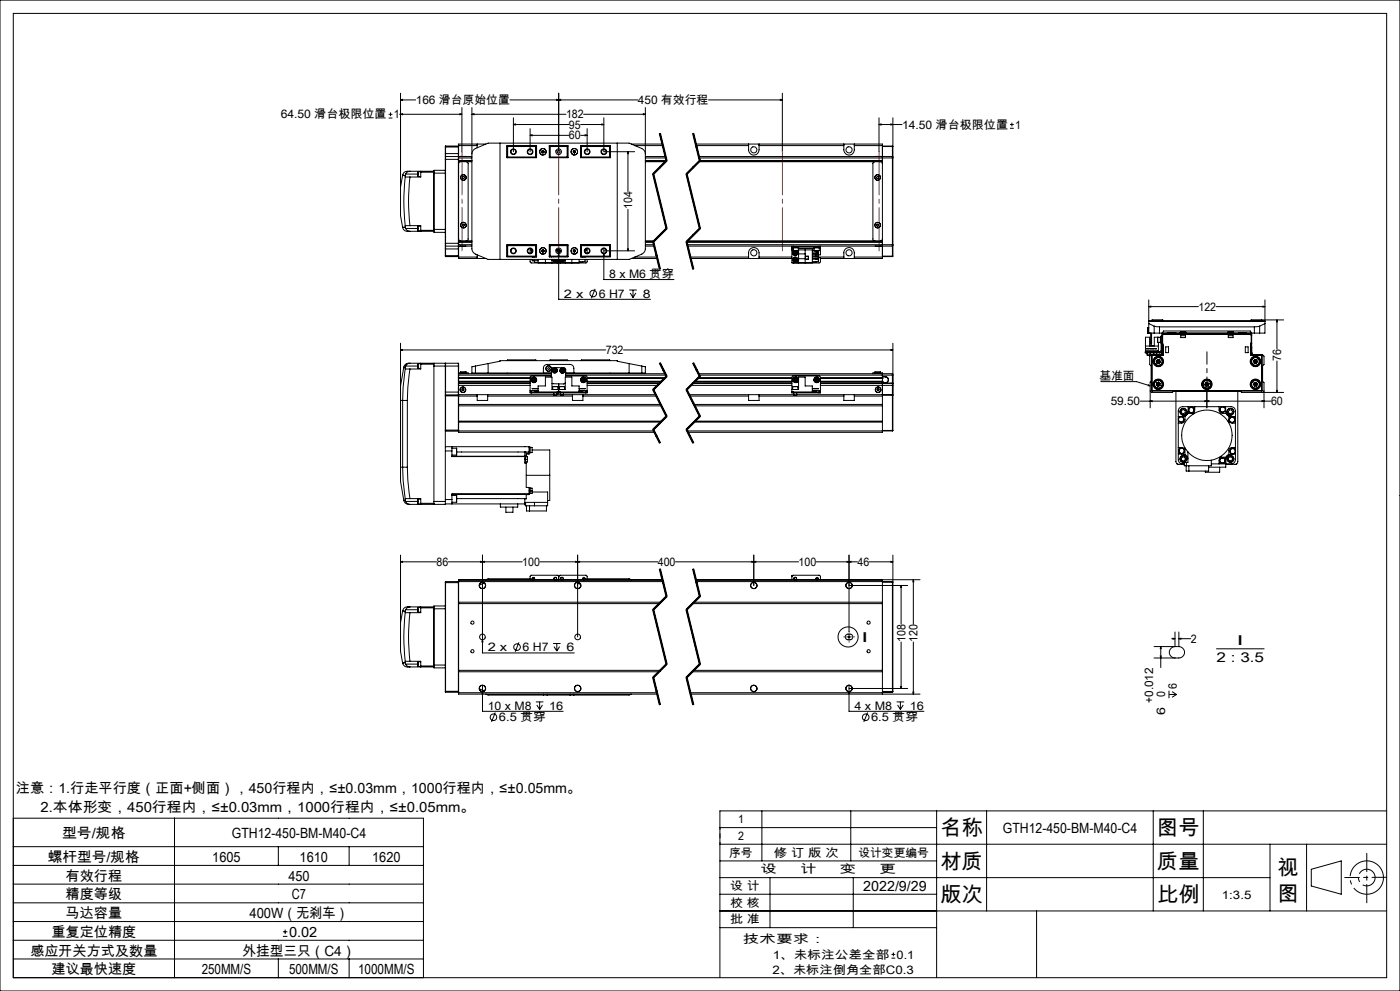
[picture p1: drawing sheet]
<svg xmlns="http://www.w3.org/2000/svg" width="420mm" height="297mm" viewBox="0 0 420 297" stroke-linecap="round" stroke-linejoin="round" font-family="sans-serif">
<g fill="none" stroke="#000" stroke-width=".3">
<path d="M0 0h420v297h-420zM4 4h412v289h-412zM116.6 35.4h1.1M116.6 34.3h1.1M117.2 33.7v1.1M119.9 34.3h18.7M120.2 29.9l.6-.1v.3zM120.2 34.3l.6-.2v.3zM120.2 29.9h4.5M120.2 27.9v28.2M138 34.1l.6 .2-.6 .1zM138.6 32.2v13.3"/>
<path d="M141.6 34.3l.6-.2v.3zM141.6 32.2v42.4l.1 .6 .6 .8 4.1 1.7h42.3l4.4-1.9 .5-1.2v-42.4M141.6 34.3h28.2M154 37.3l.6-.2v.4zM154 37.3h16.7M154 35.3v10.2M159 38.6v6.9M167 29.8l.6 .1-.6 .2zM167.6 29.9l.6-.1v.3zM167.6 27.9v17.6M174.2 37.3h7M175.1 34.3h18.5"/>
<path d="M176.1 38.6v6.9M180.6 37.1l.6 .2-.6 .2zM181.2 35.3v10.2h9.2M191.3 29.9h-38.3M193 34.1l.6 .2-.6 .1zM198 40l2 8.2M198.1 40l2 8.1M208 40l2 8.2-4 4 4 16.3-4 4 2 8.1M208.1 40l2 8.1M212.5 29.9h22.2M234.1 29.8l.6 .1-.6 .2zM234.7 27.9v17.6"/>
<path d="M263.7 37.3l.6-.2v.4zM263.7 37.3h6.9M263.7 35.3v10.2M267.3 37.1l.6 .2-.6 .2zM267.9 35.3v11.8M303 38.4h1.1M303 37.3h1.1M303.6 36.8v1.1M120.2 56.1v8.5l.6 3.6M120.8 52.5h.1M120.8 52.5l.8 .1M120.8 52.5l-.6 3.6"/>
<path d="M121.6 52.9a64.4 64.4 0 0 0 0 14.8M121.6 52.9l1.4 .2M121.6 52.6v.3M121.7 52.2l-.1 .4M121.7 52.2h3.6M123 51.3a1.69 1.69 0 0 0-2.2 1.2M123 53.1a62.9 62.9 0 0 0 0 14.5M123 51.3a1.37 1.37 0 0 0-1.3 .9M123 51.3h7.2M125.3 52.2l.1 .7M125.4 51.5l-.1 .7M125.4 51.5v1.4"/>
<path d="M125.4 51.5h.8M125.4 52.9h.8M126.2 51.3v.3M126.2 51.6v1.5h-3.2M126.2 51.6h4M130.2 51.3v.3M130.2 51.6v17.4M130.2 51.9h3.4M133.6 47.8v4.1M133.6 51h-3.4v.3M133.6 47v.8M133.6 46h3.9v.9"/>
<path d="M133.6 46v1M133.6 51.9v16.9M133.6 47.8h4M133.6 44.1h4M133.7 46.9v26.9M133.7 43.8v3.1M133.7 43.8l-.1 2.2M133.7 46.9h7.9M133.7 43.8h3.9M133.7 46.9l-.1 .1M137.5 46.9v.9M137.5 47.8v25.1"/>
<path d="M137.5 46.9l.1 .1M137.6 46.9h.1M137.6 47v.8M137.6 48.1h4M137.6 43.6h5.6M137.6 47.3h4M138 46.9h1.7M138.9 52.9h.3l.1 .3-.1 .3h-.4l-.1-.3zM139.9 48.5l.5 .4v22.8l-.5 .5M141.6 48.5h-3.5l-.5 .5M141.6 46.1l.1-.7 .6-.7 4.1-1.8h42.3l4.1 1.8 .7 .7 .1 .7M143.2 43.2v1.1"/>
<path d="M145.8 43.2h-8.2v3.7M150 42.9v34.8M152.1 46.9h.1M152.1 43.7h8.9v3.6h-8.9zM152.2 43.8v3.5M152.2 43.8h8.8M152.2 43.8l.1 .1M152.3 43.9h8.4M152.3 43.9v3.2M152.3 47.1l-.1 .1h8.8M152.3 47.1h8.4M159 40.6l.6-.2v.3z"/>
<path d="M159 40.6h11.7M160.7 43.9l.2-.1v3.4l-.2-.1M160.7 43.9v3.2M162.6 45.6l.3 .2M162.6 45.3v.3M162.9 45.2l.3 .1M162.9 45.2l-.3 .1M163.2 45.3v.3M163.2 45.6l-.3 .2M164.8 43.7l.1 .1M164.8 43.7h5.6v3.6h-5.6zM164.8 43.8h5.6"/>
<path d="M164.8 47.2h5.6M164.9 43.8v3.4l.1-.1M164.9 43.8l.1 .1M165 43.9h5.1M165 43.9v3.2M165 47.1h5.1M170.1 43.9l.2-.1v3.4l-.2-.1M170.1 43.9v3.2M172 45.6l.3 .2M172 45.3v.3M172.3 45.2l.3 .1M172.3 45.2l-.3 .1"/>
<path d="M172.6 45.3v.3M172.6 45.6l-.3 .2M174.2 40.6h1.9M174.2 43.7h8.9v3.6h-8.9zM174.2 43.8h8.8M174.4 43.9l-.1-.1v3.4l.1-.1M174.4 43.9h8.5M174.4 43.9v3.2M174.4 47.1h8.5M174.9 43.7v.1M175.5 40.4l.6 .2-.6 .1zM182.9 43.9v3.2"/>
<path d="M182.9 47.1l.1 .1h-8.8M183 43.8v3.5M183 46.9h.1M183 43.8l-.1 .1M185.2 42.9v34.8M188.4 45.5l.1 .6h-.3zM188.4 45.5v11.9M189.4 43.2h9.3M190.4 43.6h8.4M193.6 48.5h6M193.6 46.9h6M193.6 47.3h6.1"/>
<path d="M195.8 52.2l4 16.3M196.1 52.1l4 16.3M197.8 40l2 8.2M199.8 48l-4 4M200 48.1l-6.4 .1M200 48.2l-4 4 4 16.3-4 4 2 8.1M200.1 48.3l-4 4M205.8 52.2l4 16.3M206.1 52.1l4 16.3M207.8 40l2 8.2M208.7 43.2h56v34.3h-18.6M208.8 43.6h15.8"/>
<path d="M209.6 46.9h58.1M209.7 48.5h54.5l.5 .5M209.7 47.3h58M209.8 48l-4 4M209.9 48.1h54.8M210.1 48.3l-4 4M224.6 43.2v1.7a1.57 1.57 0 0 0 1.5 1.6 1.57 1.57 0 0 0 1.6-1.6v-1.7M227.7 43.6h25.5M253.2 43.2v1.7a1.57 1.57 0 0 0 1.5 1.6 1.57 1.57 0 0 0 1.6-1.6v-1.7M256.3 43.6h8.4M262.4 48.5l-.5 .4v22.8l.1 .3 .4 .2M262.6 46.9h1.7"/>
<path d="M263.2 52.9h.3l-.1 .6-.3-.1-.1-.3zM264.7 43.8h3M264.7 43.9h3M267.7 47.3h.2M267.7 46.9v.4M267.7 46.9l.2 .2M267.7 43.8v.1M267.7 43.9v3M267.7 47.3v26M267.9 47.1v.2M267.9 47.3v26M120.8 68.2a1.68 1.68 0 0 0 2.2 1.1"/>
<path d="M120.8 68.2h.1M121.6 67.7v.3M121.6 68l.1 .5M121.6 68l-.8 .2M121.7 68.5l.6 .7 .7 .1M121.7 68.5h3.6M123 67.6l-1.4 .1M123 67.6h3.2v1.4M123 69.3h7.2M125.3 68.5l.1 .7M125.4 67.8l-.1 .7M125.4 67.8v1.4"/>
<path d="M125.4 67.8h.8M125.4 69.2h.8M126.2 69v.3M126.2 69h4M130.2 69.3v.3h3.4M130.2 69v.3M130.2 68.8h3.4M133.6 68.8v4.1M133.6 72.9v.8M133.6 73.7v.9M133.6 74.6l.1 2.3M133.6 76.6h4"/>
<path d="M133.6 72.9h4M133.6 73.7l.1 .1M133.7 73.8v3.1M133.7 73.8h7.9M137.5 72.9v.9M137.5 73.8v.8h-3.9M137.6 71.6l.4 .6h3.6M137.6 73.7h.1M137.6 72.9v.8M137.6 73.8v3.7h8.2M137.6 72.5h4M137.6 77h5.6"/>
<path d="M137.6 73.3h4M137.6 76.8l-3.9 .1M137.6 73.7l-.1 .1M138 73.8h1.7M138.7 67.4l.3-.2 .3 .1v.3l-.2 .2zM143.2 76.4v1.1M152.1 73.8h.1M152.1 73.4h8.9v3.6h-8.9zM152.2 73.4v3.5M152.2 76.9h8.8M152.3 76.8h8.4M152.3 73.6v3.2"/>
<path d="M152.3 73.6h8.4M152.3 76.8l-.1 .1M159 77.7v.9l.3 .2h8.1M159 74.5v1.4M159.4 75.1h.3M159.4 74.6v.5M159.7 77h.1M159.7 77.7v.4h1.7M159.7 75.2v.3M159.8 78.1h.4M160.4 76.9v.1M160.4 78.1v.6h1"/>
<path d="M160.7 73.6l.2-.1v3.4l-.2-.1M160.7 73.6v3.2M161 73.5h-8.8l.1 .1M161.4 77.7v1.1h12.3v-1.1M162.6 75.3l.3 .2M162.6 75v.3M162.9 74.9l.3 .1M162.9 74.9l-.3 .1M163.2 75v.3M163.2 75.3l-.3 .2M163.6 77.7v1.1M164.8 73.4h5.6v3.6h-5.6z"/>
<path d="M164.8 76.9h5.6M164.8 73.5h5.6M164.9 76.9l-.1 .1M165 73.6l-.1-.1v3.4M165 76.8h5.1M165 73.6v3.2M165 73.6h5.1M165 76.8l-.1 .1M165.3 76.9v.1M165.5 76.9v.1M165.6 77.7v1.1M165.7 78h.1"/>
<path d="M165.7 78h1.5M165.7 77.7v.3M165.8 78a.77 .77 0 0 0 .9 .6 .77 .77 0 0 0 .7-.9 .76 .76 0 0 1-.7 .8 .76 .76 0 0 1-.8-.5M166.1 76.9v.1M166.3 78l.1 .2M166.5 78l-.1 .2M166.8 78l.1 .1M166.9 78.1l-.5 .1M166.9 78v.1M167.1 75.1h.1M167.2 75.1h.1M167.2 75.3l.1 .2"/>
<path d="M167.2 77.7v.3M167.6 76.1l.1 .6h-.3zM167.6 74.3v15.4h27.6M167.9 74.9h-.6l-.1 .2M168 75.1h.1M168 78h1.5M168 75v.1M168 77.7v.3M168 75.3l-.1 .2M168.2 78v.1M168.2 78.1l.4 .1M168.3 78l-.1 .1"/>
<path d="M168.6 78v.2M168.9 78l-.3 .2M169.2 76.9v.1M169.3 78a.76 .76 0 0 1-.9 .5 .76 .76 0 0 1-.6-.8 .78 .78 0 0 0 .6 .9 .78 .78 0 0 0 .9-.6M169.5 78h.1M169.5 77.7v.3M169.6 77.7v1.1M169.7 76.9v.1M170.1 73.6l.2-.1v3.4l-.2-.1M170.1 73.6v3.2M171.6 77.7v1.1M172 75.3l.3 .2"/>
<path d="M172 75v.3M172.3 74.9l.3 .1M172.3 74.9l-.3 .1M172.6 75v.3M172.6 75.3l-.3 .2M174.2 73.4h8.9v3.6h-8.9zM174.2 76.9h8.8M174.2 73.5h8.8l-.1 .1M174.4 73.6l-.1-.1v3.4l.1-.1M174.4 76.8h8.5M174.4 73.6v3.2M174.4 73.6h8.5"/>
<path d="M174.8 76.9v.1M174.8 78.4v.3h-1.1M174.9 76.9v.1M175.4 75.1h.4M175.5 77h.1M175.5 77.9v-.2v.7h-1.8M175.8 75.1h-.4M175.8 74.6v.5M176.1 77.7v.9l-.3 .2h-8M176.1 74.5v1.4M181.2 76.1l.1 .6h-.3zM181.2 74.3v9.5h21"/>
<path d="M181.2 75.2h9.2M182.9 73.6v3.2M182.9 76.8l.1 .1M183 73.4v3.5M183 73.8h.1M188.2 74.6h.3l-.1 .6zM188.4 62.8v12.4M189.4 77.5h7.8M190.4 77h6.7M193.6 72.2h2.7M193.6 73.8h2.7M193.6 72.5h2.4"/>
<path d="M193.6 73.3h2.5M195.8 72.5l2 8.2M196.1 72.4l2 8.2M199.8 68.3l-4 4M200.1 68.6l-4 4M205.8 72.5l2 8.2M206 72.5h58.7M206.1 72.4l2 8.2M206.2 73.3h61.5M206.3 73.8h61.4M207.1 77h17.5M207.2 77.5h30.4"/>
<path d="M209.8 68.3l-4 4M210.1 68.6l-4 4M224.6 77.5v-1.7a1.57 1.57 0 0 1 1.5-1.6 1.57 1.57 0 0 1 1.6 1.6v1.7M227.7 77h9.9M237.6 74h.4M237.6 74v.5M237.6 74.5v4.3h6.1v-3.9M237.6 73.8v.2M237.6 74.9h.3M237.6 74.5h.3M237.8 74v.3h1.8v-.3M237.9 75.1h1"/>
<path d="M237.9 75.1h1.6M237.9 74.3v.8M238 73.8v.2M238 74h7.7M238.2 77.7v.4M238.2 77.7l.4 .1M238.2 76l.3 .2M238.2 75.1a.78 .78 0 0 0-.2 1.2 .78 .78 0 0 0 1.2 0 .78 .78 0 0 0-.3-1.2M238.2 78.1l.5 .1M238.2 75.6v.4M238.2 75.6l.4 .2M238.3 75.1a.74 .74 0 0 0-.3 1.2 .74 .74 0 0 0 1.2 0 .74 .74 0 0 0-.3-1.2"/>
<path d="M238.5 77.4l.4 .1M238.5 77.4l-.3 .3M238.5 77.4l.1 .4M238.6 77.8l.4 .2M238.6 77.8l.1 .4M238.6 77.8l-.4 .3M238.6 75.8l.3 .3M238.6 75.8l-.1 .4M238.6 75.8l-.4 .2M238.6 75.4l.4 .2M238.6 75.4l-.4 .2M238.6 75.4v.4"/>
<path d="M238.9 77.5l.1 .5M238.9 77.5l-.3 .3M238.9 76.1l-.4 .1M239 78l-.3 .2M239 75.6l-.1 .5M239 75.6l-.4 .2M239.5 75.1h-.6M239.5 74.3v.8M239.5 74.9l4.7 .1M239.5 74.5h4.7M239.6 74.9v3.9M239.6 76.1h1.9"/>
<path d="M239.6 77.5h1.9M241.5 74.9v3.9M241.6 76.8h.9v.9h-.9zM242.5 76.8v.9M243.7 75.5h1.8v.4M243.7 76.2h1.8v.5h-1.8M243.7 77h1.8v.4h-1.8M243.7 77.7h1.8M243.7 75.9h1.8M244.2 74v.3h1.6M244.2 75.1h1.6M244.2 74.3v.8"/>
<path d="M244.8 77.4v.3l.3-.2 .4 .2M244.8 75.1v.4M244.8 76.7v.3M244.8 78.4v.3h-1.1M245 75.5h.3M245 77.5h.3M245.5 75.9l-.2 .3-.5-.3v.3M245.5 75.7v.2M245.5 77.7v.2M245.5 77.3h.6v1.2l-.3 .3h-8M245.5 77.7v.7h-1.8M245.5 77h7.7"/>
<path d="M245.7 74h.4M245.7 73.8v.2M245.8 74.3v.8M245.8 74.5h.3M245.9 74l-.1 .3M246.1 74v.5M246.1 73.8v.2M246.1 74.5v1.9h-.6M253.2 77.5v-1.7a1.57 1.57 0 0 1 1.5-1.6 1.57 1.57 0 0 1 1.6 1.6v1.7M256.3 77h8.4M262.6 73.8h1.7M263 67.4l.2-.2 .4 .4-.3 .2-.3-.1z"/>
<path d="M264.7 71.6l-.4 .6h-58.1M264.7 76.8h3M264.7 76.9h3M267.7 73.3h.2M267.7 73.3v.5M267.7 76.8h.2M267.7 76.8v.1M267.7 73.8v3M267.9 73.3v.3M267.9 73.6l-.2 .2M267.9 76.8l-.2 .1M267.9 73.6v3.2"/>
<path d="M178.5 86.6l-1.1 2.8M188.8 86.9h2.2M189.1 87.8l.8 1.4M189.9 86.9v2.3M190.7 87.8l-.8 1.4M344.3 98.4h.1M344.3 98.4l.1 1.5M344.4 98.2l-.1 .2M344.4 98.4v1.5M344.4 98.2v.2M344.4 99.9h.8M344.4 98.4h.2"/>
<path d="M344.4 98.2h.2M344.6 91.9l.6-.1v.2zM344.6 89.9v9.9h1.7M344.6 91.9h14.9M344.6 96.3h34.9M344.6 97l1.7 .8M344.6 96.1h34.9M345.2 99.8v2.7M345.5 96h3.4M345.5 96v.1M345.5 99.8v2.7M346.3 97.8l1.5 .2"/>
<path d="M346.3 99.8h1.5M346.3 97.8v2M347.8 98h28.5M347.8 98v1.8M347.8 99.8h.9M348.7 99.8v4.2M348.7 99.8l.4-.6h26l.4 .6M348.7 99.8h26.7M348.7 99.8v.4M348.9 96v.1M352.5 99.8h.1M354 99.6h1.8"/>
<path d="M354 99.7l.1 .1M354 99.7h1.8M354 99.6v.1M355.8 99.7l-.1 .1M355.8 99.6v.1M364.8 91.9h14.7M368.3 99.6h1.8M368.3 99.7l.1 .1M368.3 99.7h1.8M368.3 99.6v.1M370 99.8h.1M370.1 99.6v.1"/>
<path d="M371.7 99.8h.1M375.2 96h3.4M375.2 96v.1M375.4 99.8v.4M375.5 99.8v4.2M375.5 99.8h.8M376.3 99.8h1.6M376.3 98v1.8M377.9 97.8l-1.6 .2M377.9 97.8v2M378.5 95.9l.1 .1M378.6 96v.1"/>
<path d="M378.9 91.8l.6 .1-.6 .1zM379.5 89.9v9.9h-1.6M379.5 97l-1.6 .8M383.1 95.9l.1 .6h-.3zM383.1 95.9v8.7M385.1 95.9l-9.9 .1M120.2 104.9l.6-.2v.3zM120.2 102.9v37.1M120.2 104.9h61.5M121.1 110l-.9 5.7v4.3h.6M121.1 110l.5 .1M121.6 110.5l-.7 5.6-.1 3.9"/>
<path d="M121.6 110.5l1.4 .1M121.6 110.1v.4M121.7 109.7l-.1 .4M121.7 109.7h3.6M123 108.9a1.52 1.52 0 0 0-1.9 1.1M123 110.6l-.7 5.6-.1 3.8M123 108.9l-.9 .3-.4 .5M123 108.9h14.5M125.4 109v1.4M125.4 109h.8M125.4 110.4h.8M126.2 108.9v.2"/>
<path d="M126.2 109.1v1.5h-3.2M126.2 109.1h4M130.2 108.9v.8M130.2 109.7h7.4M130.2 109.7v40.6M133.6 108.9h.1M133.6 108.9l.1 9.5M133.6 117.5v.9M133.6 108.9v8.6M133.6 118.4v31.9M133.6 117.5h4M133.7 118.4v10.8"/>
<path d="M133.7 118.4h3.8M133.7 118.4h-.1M137.5 117.5v.9M137.5 108.9v.8M137.5 118.6l-3.9 .1M137.5 118.6l.1 .1M137.5 118.4h.1M137.5 108.9h.1M137.6 112.2v.2h27.8M137.6 111.8h.5M137.6 117.5v.8M137.6 108.9v.8"/>
<path d="M137.6 118.3h5.6M137.6 118.7h5.6M137.6 118.3v11.3h58.8M137.6 112h27.8M137.6 114.3h21.4M137.6 113.4h21.4M137.6 115.5h21.4M137.6 109.7l-.1 7.8M138.1 111.7l.1 .1M138.1 111.7h1.8M138.1 111.5h1.5M138.1 111.8h1.8"/>
<path d="M138.1 111.5v.5M138.6 116.6l.3-.1 .3 .2-.1 .3-.5-.1zM139.6 111.5h-1.5M139.6 111.5h.2M139.6 111.5h.3M139.8 111.5h.1M139.9 111.7l-.1 .1M139.9 111.8h.5v.2M139.9 111.5v.5M142.6 111.8h20.4v-1.4a1.14 1.14 0 0 1 1.1-1.2h6.9a1.14 1.14 0 0 1 1.2 1.2v1.4h20.3M142.6 109.7l-1 .2v1.9h1M142.6 109.7v2.1"/>
<path d="M143.2 118.3h3.1M143.2 118.3v1.7h3.1v-1.7M146.3 118.3h19.9M146.3 118.7h25.4M146.4 109v2.8M152.2 108v.1M152.2 111.8v.2M152.2 108h8.7M159 114.8h-21.4v.1h21.4M159 114.3h-21.4l21.4 .1M159 113.3h-21.4h21.4M159 117.5h.5"/>
<path d="M159 117.5v.3h.5M159 117v.5M159 117h2.4M159.5 117.5h7.6M159.5 117.8h7.6M159.5 117.5v.3M159.8 113.6v.4M159.8 113.6l.4 .2M159.8 114l.4 .3M160.1 113.4l.4 .2M160.1 113.4l-.3 .2M160.1 113.4l.1 .4"/>
<path d="M160.2 113.8l.3 .2M160.2 113.8v.5M160.2 113.8l-.4 .2M160.4 117.1v.2h1M160.5 113.6v.4M160.5 113.6l-.3 .2M160.5 114l-.3 .3M160.9 108v.1M161.4 117.5v-1.8h2.2v-2.7h2v3.7h4v-3.7h2v2.7h2.1v1.8M161.4 116.4h-1.7l1.7 .1M163 111.7h2.4M164.9 108h5.4"/>
<path d="M164.9 108v.1M165.4 112.7h-6.1l-.3 .3v4M165.4 113l.1-2.4 .4-.5 3.6 .2 .2 .4v2.3M165.8 115.9v.8M165.8 115.8h.1M165.8 115.8h1.5M166 110.9l.1 .4M166 110.9l.4 .1M166.1 111.3l.4 .1M166.2 118.4h.8M166.2 117.8v.6M166.3 110.6l-.3 .3"/>
<path d="M166.3 110.6l.5 .1M166.3 110.6l.1 .4M166.4 111l.1 .4M166.4 111l.5 .1M166.4 111l-.3 .3M166.8 110.7l.1 .4M166.8 110.7l-.4 .3M166.9 111.1l-.4 .3M167 117.8v.6M167 118.3h1.2M167.1 117.5h.9M167.1 117.8h.5"/>
<path d="M167.1 117.5v.3M167.4 115.9h.1M167.4 115.9v.8M167.6 117.8h.4M167.6 115v2.8M167.9 115.8h.1M167.8 115.9h1.6M167.8 115.9v.8M167.9 115.8h1.4M168 117.5h7.7M168 117.8h7.7M168 117.5v.3"/>
<path d="M168.2 118.4h.1M168.2 117.8v.6M168.2 118.4h.8M168.3 111l.1 .4M168.3 111l.9 .2M168.4 111.4l.4 .1M168.6 110.7l-.3 .3M168.6 110.7l.4 .1M168.6 110.7l.1 .4M168.7 111.1l.1 .4M168.7 111.1l-.3 .3M169 118.4h-.8"/>
<path d="M169 118.3h2.7M169 117.8v.6M169 110.8l.2 .4M169 110.8l-.3 .3M169.2 111.2l-.4 .3M169.4 115.9h.1M169.4 115.9v.8M169.6 114.7l-.4 .4-3.6-.2M169.7 112.7h6.2l.2 .3v4M169.7 112h29.8M169.7 112.4h30M169.7 111.7h2.5"/>
<path d="M170.3 108v.1M171.7 118.3h3.2M171.7 118.3v1.7h3.2v-1.7M173.7 116.4h1.8l-1.8 .1M174.3 108h8.7M174.3 108v.1M174.6 113.7l.1 .4M174.6 113.7l.8 .3M174.7 114.1l.3 .2M174.8 117.1v.2h-1.1M174.9 118.3h21.8M174.9 118.7h22"/>
<path d="M175 113.4l.4 .2M175 113.4l-.4 .3M175 113.4v.9M175.4 113.6v.4M175.4 113.6l-.7 .5M175.4 114l-.4 .3M175.7 117.5h.4M175.7 117.5v.3M176.1 117.5v.3h-.4M176.1 117v.5M176.1 114.4h22.3M176.1 114.3h22.3"/>
<path d="M176.1 113.3h23.3M176.1 114.3h22.4M176.1 113.4h23.3M176.1 117l-2.4 .1M176.1 114.9h21.7M176.1 114.8h21.9M176.1 115.5h21.2M176.1 113.3h23.4M183 108v.1M183 111.8v.2M187 104.9h80.9M188.7 109l-3.5-.7v-.2h-35.2v.2l-7.4 1.4"/>
<path d="M188.7 109v2.8M188.7 109l3.8 .7M192.5 109.7l1.1 .2v1.9h-1.1M192.5 109.7v2.1M195.8 116.9l4 7.9M196.1 116.7l4 8M197.8 108.9l2 4M198 108.8l2 4-4 4 4 8-4 4 2 3.9M198.1 108.7l1 2M199.1 110.7l1 2zM199.8 112.7l-4 4M200.1 112.9l-4 4"/>
<path d="M205.8 116.9l4 7.9M206.1 116.7l4 8M206.7 118.3h17.9M206.9 118.7h17.7M207.3 115.5h30.3M207.8 108.9l2 4M207.9 114.9h29.7M208 108.8l2 4-4 4 4 8-4 4 2 3.9M208 114.8h29.6M208.1 108.7l2 4M208.4 114.4h29.2M208.4 114.3h29.2"/>
<path d="M208.5 114.3h29.1M209.3 113.4h28.3M209.4 113.3h28.2M209.5 113.3h28.1M209.5 112h58.2M209.8 112.4h57.9M209.8 112.7l-4 4M210.1 112.9l-4 4M224.6 118.3h3.1M224.6 118.3v1.7h3.1v-1.7M227.7 118.3h10.4M227.7 118.7h25.5"/>
<path d="M237.6 117.5h.4M237.6 116.7h2v-3.7h1.9v2.7h2.2v1.8M237.8 115.9h1.6M237.8 115.9v.8M237.8 115.8v.1M237.8 115.8h1.5M238 117.5h7.7M238 117.5v.3M238 117.8h7.7M238.1 118.4h.1M238.1 117.8v.6M238.2 118.4h.8"/>
<path d="M238.3 113.9l.3 .4M238.4 113.6l-.1 .3M238.4 113.6l.6 .5M238.7 113.8l-.4 .1M238.7 113.8l-.1 .5M238.8 113.4l.3 .3M238.8 113.4l-.4 .2M238.8 113.4l-.1 .4M239 118.4h-.8M239 117.8v.6M239 118.3h14.2M239 114.1l-.4 .2"/>
<path d="M239.1 113.7l-.1 .4M239.1 113.7l-.4 .1M239.3 115.8l.1 .1M239.4 115.9v.8M243.7 116.4h1.8l-1.8 .1M244.6 113.7l.1 .4M244.6 113.7l.8 .3M244.7 114.1l.3 .2M244.8 117.1v.2h-1.1M245 113.4l.4 .2M245 113.4l-.4 .3M245 113.4v.9"/>
<path d="M245.4 113.6v.4M245.4 113.6l-.7 .5M245.4 114l-.4 .3M245.7 117.5h.4M245.7 117.5v.3M246.1 113.3h18.6M246.1 117.5v.3h-.4M246.1 117v-4l-.2-.3h-7.9l-.4 .4v4.7h.4M246.1 117v.5M246.1 114.3h18.6M246.1 113.4h18.6M246.1 117l-2.4 .1"/>
<path d="M246.1 114.9h21.6M246.1 115.5h21.6M253.2 118.3h3.1M253.2 118.3v1.7h3.1v-1.7M256.3 118.3h11.4M256.3 118.7h8.4M262.4 111.7l.1 .1M262.4 111.5h1.8M262.4 111.8h-.5v.2M262.4 111.7h1.8M262.4 111.5v.5M262.4 111.8h1.8"/>
<path d="M263.3 116.5l.4 .1-.2 .5-.3-.1-.1-.3zM264.2 111.7l-.1 .1M264.2 111.8h.5v3M264.2 111.5v.5M264.7 114.3l-18.6 .1M264.7 114.8v14.8h-58.4M264.7 114.3h.1M264.7 113.3h.1M264.7 114.8h.1M264.7 118.4h3M264.7 112.9h.9M264.7 114.8h3"/>
<path d="M264.7 113h.9M265.6 112.9a.99 .99 0 0 1 .9 .8 .99 .99 0 0 1-.7 1.1M265.6 113a.88 .88 0 0 1 .9 .8 .88 .88 0 0 1-.9 .9M265.6 112.9v.1M265.6 114.7v.1M265.6 114.7l-19.5 .1M267.3 104.7l.6 .2-.6 .1zM267.7 118.3v.1M267.7 112v.4M267.7 114.8h.2M267.7 114.8v.1M267.7 114.9v.6"/>
<path d="M267.7 112.4v2.4M267.7 115.5v2.8M267.7 118.4v10.6M267.9 114.9h-.2M267.9 114.8h.1M267.9 114.9l-.2 .6M267.9 102.9v26.1M330.2 114.4h10.7l4.2 1.2M343.6 103.7h3.9M343.7 105.1h3.8v.2h-3.8zM344 105.5h-.4v.3h.4M344 104.5l.7 .1z"/>
<path d="M344 105.5v.3M344 105.5h3.9M344 105.8h1.2M344.1 106.4h.9M344.1 105.8v.6M344.5 115.3l.6 .3h-.6zM345 104.5l.4 .1zM345 105.8v.6M345.1 117.2l.4 .4h6.1l.5-.4M345.2 105.8h.8M345.2 105.5v.3M345.2 102.5v.6h.3v-.6"/>
<path d="M345.2 102.5h.3M345.5 106.5h.2M345.5 117h.2M345.5 117l.2 .2M345.5 106.5v10.5M345.7 117v.2M345.7 117h32.8M345.7 117.2h32.8M345.7 106.5h3.3M345.7 106.5v10.5M345.7 104.5l.4 .1zM346 105.5v.3"/>
<path d="M346 105.8h1.9M346.1 105.8v.5M346.5 104.5l.4 .1zM346.9 108.2l.2 .6M346.9 108.2l.6 .1M346.9 115.4l.5 .4M347 114.8l-.1 .6M347 114.8l.5 .4M347 105.8v.5M347.1 108.8l.6 .1M347.3 101.1v1.5M347.3 107.7l.6 .1"/>
<path d="M347.3 107.7l-.4 .5M347.3 107.7l.2 .6M347.3 102.6h.8M347.5 108.3l-.4 .5M347.5 108.3l.2 .6M347.5 108.3l.7 .1M347.5 115.2l-.6 .2M347.5 115.2l.5 .4M347.5 115.2l-.1 .6M347.5 101.1h.1M347.5 102.6v2.9M347.6 114.5l.5 .4"/>
<path d="M347.6 114.5l-.6 .3M347.6 114.5l-.1 .7M347.9 105.5v.3M347.9 107.8l.3 .6M347.9 107.8l-.4 .5M348 115.6l-.6 .2M348.1 101.1h-1.8v2.5h-1.4v-2.5h-1.3v4.4M348.1 114.9l-.1 .7M348.1 114.9l-.6 .3M348.2 108.4l-.5 .5M348.3 101h-.2v1.7h.2M348.3 105.1l-.4 .4"/>
<path d="M348.3 101.1h.4M348.3 101.1v4M348.3 105.1h.3M348.6 105.7h.1M348.6 105.3l-.2 .3-.5 .2M348.6 105.7l-.5 .6M348.7 104l-.1 1.7M348.7 100.7h-.4v.4M348.7 104v1.7M348.7 105.7h.1M348.7 104h.1M348.7 102.9l.1 .6"/>
<path d="M348.7 105.7l-.4 .6M348.7 103v1M348.8 104h.1M348.8 105.7h.1M348.8 102.9l.2 .6M348.8 102.8v.1M348.8 102.8l-.1 .1M348.8 102.9h-.1M348.8 104v1.7M348.8 100.5v2.3M348.8 106.3l.2 .2M348.8 103.5h.2"/>
<path d="M348.8 106.3h-3.5l-.4 .4v2.6l.4 .4v4.6l-.2 .2v7.7M348.8 103.5v2.8M349 103.5v3M349.1 100.2l-.3 .3M349.1 100v.2M349.1 100l-.4 .3 .1 .2M349.1 100.2h26M349.1 100h26M349.7 104h.9v1.7h-.9zM350.2 100v-.2h.6v.2M352.8 117.2v21.1a.84 .84 0 0 0 .8 .9h1.7M354.2 100.6h1.4v.6h-1.4z"/>
<path d="M361.4 115.3l.4 .5M361.6 114.7l-.2 .6M361.6 114.7l.5 .5M362.1 116.7v5.5M362.1 115.2l-.7 .1M362.1 115.2l.4 .5M362.3 114.5l-.7 .2M362.3 114.5l.4 .5M362.3 114.5l-.5 1.3M362.5 115.7l-.7 .1M362.7 115l-.2 .7M362.7 115l-.6 .2"/>
<path d="M368.5 100.6h1.4v.6h-1.4zM371.3 117.2v21.1a.84 .84 0 0 1-.8 .9h-2.8M372.1 117.2l.4 .4h12.6M373.3 100v-.2h.6v.2M373.6 104h.8v1.7h-.8zM375.1 100.2l.3 .3M375.1 100v.2M375.1 100l.3 .2v.3M375.1 103.5h.2M375.1 103.5v3M375.1 106.5h3.4M375.3 105.7h.1"/>
<path d="M375.3 106.3l-.2 .2M375.3 106.3h3.5l.4 .4v2.6l-.4 .4v4.6l.4 .4v7.5M375.3 103.5v2.8M375.3 104h.1M375.3 102.9l-.2 .6M375.3 102.9h.2M375.3 104v1.7M375.3 105.7h.2M375.3 104h.2M375.4 102.8l-.1 .1M375.4 102.8l.1 .1M375.4 100.5v2.3"/>
<path d="M375.4 103v1M375.4 105.7l.4 .6M375.5 104h.1M375.5 102.9l-.2 .6M375.5 104v1.7M375.5 105.7l.5 .6M375.5 105.7h.1M376 108.2l.2 .6M376 108.2l.6 .1M376 115.2l.3 .6M376.2 108.8l.7 .1M376.3 114.6l-.3 .6"/>
<path d="M376.3 114.6l.3 .6M376.4 107.7l-.4 .5M376.4 107.7l.6 .1M376.4 107.7l.2 .6M376.6 108.3l-.4 .5M376.6 108.3l.3 .6M376.6 108.3l.7 .1M376.6 115.2l-.3 .6M376.6 115.2l.4 .5M376.9 114.6l.4 .5M376.9 114.6h-.6M376.9 114.6l-.3 .6"/>
<path d="M377 115.7l-.7 .1M377 107.8l.3 .6M377 107.8l-.4 .5M377.3 108.4l-.4 .5M377.3 115.1l-.3 .6M377.3 115.1l-1.3 .1M378.5 117h.1M378.5 106.5h.1M378.5 117v.2M378.5 106.5v10.5M378.6 117l-.1 .2M378.6 106.5v10.5"/>
<path d="M379.2 117.2l-.4 .4M382.9 117h.3l-.1 .6zM383.1 108.2v9.4M120.8 120h1.4M120.8 120v20M122.2 120v20M133.6 133.9h25.1v1.6M133.6 135.1h2M133.6 128.9h4M133.6 129.1l.1 .1M135.6 133.9v1.2M135.6 135.1v1.7l22.6 .1v.8"/>
<path d="M135.6 136.4h1.3M135.6 134.3h1.3M135.6 136.7h21.8M136.9 134.3v2.1M137 135.5h21.7M137.6 121.2h60.6M137.6 121.6h60.8M137.6 126.5h60.6M137.6 126.2h60.9M157.4 136.7v1M157.4 137.7v1.1h.5M157.4 135.5h.1"/>
<path d="M157.4 135.5v1.2M157.4 133.8v.1M157.4 137.7h.8M157.4 136.6h.5M157.7 136.8v1.7h-.3M157.9 138.5v.3M157.9 136.6v.3M157.9 138.8v7.3h.8v1.9M158.2 137.7v.8h-.5M158.7 135.5v.4M158.7 135.9h-.8v.7M158.7 134h.4v1.7"/>
<path d="M158.7 135.9v.2h-.8M158.9 134v1.7M159.1 134.1h.5v1.5l-.9 .1M159.6 134.9h5.3v7.5M195.8 128.8l2 4M196.1 128.7l2 4M196.1 129.1l-62.4 .1M199.8 124.6l-4 4M200.1 124.9l-4 4M205.8 128.8l2 4M206.1 128.7l2 4M206.1 129.1h61.6"/>
<path d="M208.2 121.2h56.5M208.2 126.5h56.5M208.4 121.6h56.3M208.5 126.2h56.2M209.8 124.6l-4 4M210.1 124.9l-4 4M264.7 129h3M267.7 129h.2M267.7 129v.1M267.9 129l-.2 .1M342.1 120.2h39.2M345.1 120.2l.6-.1v.3z"/>
<path d="M353.1 139l.2 .2M353.5 136.1l2 .1M353.5 134.1h1.2l.5 .3 .3-.2M353.5 125.8v12a1.38 1.38 0 0 0 1.8 1.2M353.6 135.1a.86 .86 0 0 1 .9-.9 .86 .86 0 0 1 .9 .9M353.6 135.1a.86 .86 0 0 0 .9 .9 .86 .86 0 0 0 .9-.9M353.7 135.1a.85 .85 0 0 1 .8-.8 .85 .85 0 0 1 .9 .8M353.7 135.1a.85 .85 0 0 0 .8 .9 .85 .85 0 0 0 .9-.9M354.4 123l.6-.3 .6 .3v.7l-.6 .3-.6-.3zM354.6 136.9h.7l.3 .6-.3 .6h-.7l-.3-.6zM355.5 136.2a1.46 1.46 0 0 1 .9 1.3M355.7 134.6l-.2 .2v1.4"/>
<path d="M355.8 139.6v1.6h6.8v-1.6M355.9 138.6v1M356.3 123.9l-.8 .8v1.1a1.02 1.02 0 0 1-1 1h-1M356.3 123.9h1.5l.1 .2M356.4 123.5l-.1 .4M356.4 123.5a1.97 1.97 0 0 1-2.5 1.3l-.4 .1M356.4 135.5v3.1h-1.1v1h8.1v-1.7M356.4 135.5h.1M356.5 121.9l-.1 1.6M356.7 139.6v1.6M357.4 122.1a.85 .85 0 0 0-.8 .8 .85 .85 0 0 0 .8 .9M357.4 122.1a.85 .85 0 0 1 .9 .8 .85 .85 0 0 1-.9 .9"/>
<path d="M357.4 122a.86 .86 0 0 0-.9 .9 .86 .86 0 0 0 .9 .9M358.4 121.9v1l-.3 .7 .2 .3M361.5 120.1l.6 .1-.6 .2zM362.1 120.2l.6-.1v.3zM365.7 121.9v1a.96 .96 0 0 0 1 1h1.1l.9 .8M365.8 137l.2 .3-.3 .5v1.2M366.2 136.8l.2 .2h1.4M366.7 137.2a.85 .85 0 0 0-.8 .8 .85 .85 0 0 0 .8 .9M366.7 137.2a.85 .85 0 0 1 .9 .8 .85 .85 0 0 1-.9 .9M366.7 137.2a.86 .86 0 0 0-.8 .8 .86 .86 0 0 0 .8 .9M366.7 121.9h-11.9a1.33 1.33 0 0 0-1.3 1.3v2.4M367 121.9h2.4a1.27 1.27 0 0 1 1.2 1.3v11.9"/>
<path d="M367.7 121.9v1a1.56 1.56 0 0 0 1.3 1.9M367.7 138.1v1.9h-5.1M367.8 137.4l-.1 1.6M367.8 137v.4M368.5 137.2l.6-.3 .6 .3v.7l-.6 .3-.6-.3zM368.6 126.7l.3-.2 .5 .3h1.2M368.7 124.7l.3 .1M368.7 124.7v1.4l-.3 .2M368.8 122.8h.7l.3 .6-.3 .6h-.7l-.3-.6zM369 124.8l1.6 .1M370.6 134.1h-1a.96 .96 0 0 0-.9 1v1.1l-.9 .8M370.6 136.1h-1a1.55 1.55 0 0 0-1.8 1.3"/>
<path d="M370.6 135.4v2.4a1.21 1.21 0 0 1-1.2 1.2h-6M371.1 139l-.3 .2M378.6 120.1l.6 .1-.6 .2zM120.2 140v4.3l.9 5.7M120.2 140h.6M120.8 140h1.4M120.8 140l.1 3.9 .7 5.6M121.1 150a1.58 1.58 0 0 0 1.9 1.2M121.6 149.5v.4M121.6 149.9l.1 .4M121.6 149.9l-.5 .1M121.7 150.3a1.43 1.43 0 0 0 1.3 .9"/>
<path d="M121.7 150.3h3.6M122.2 140l.1 3.8 .7 5.6M123 149.4l-1.4 .1M123 149.4h3.2v1.4M125.4 149.6v1.4M125.4 149.6h.8M125.4 151h.8M126.2 150.8v.4M126.2 150.8h4M130.2 150.3v.9M130.2 150.3h3.4M133.6 150.3v.9h-10.6"/>
<path d="M133.6 149.7h2M135.6 149.7v1.3M135.6 150.5h1.3M135.6 148.5h1.3M135.6 148.1h23.1M136.9 148.5v2M137 149.4l20.4 .1M150.1 151v1h5.2v-1M151.8 152v1.5h2.1v-1.5M157.4 151h.1M157.4 150.6h6.9M157.4 149.5v1.5"/>
<path d="M157.9 142.4h7M157.9 151.6v1.5h6v-1.5M158.7 148v.1M158.7 146.2l.4 .1v1.6M158.7 148.1l-.8 .1v1.3h-.5M158.7 148h-23.1v1.7M158.7 147.1h.9M158.9 146.2l-.2 1.8M158.9 151.6v1.5M159.1 146.3h.5v.8M159.6 147.1v.8h-.7M159.6 147.5h4.7v4.1h-6.7v-.6h-24"/>
<path d="M160.3 150.6v1M164.9 142.4v7.6h-.6M365.9 140v1.5h-4.3v-.3M120.2 168.4l.6-.2v.3zM120.2 168.4h10.8M120.2 166.4v20.2M133.6 174.7h4M133.7 174.3l-.1 7.3M133.7 174.3v33.2M133.7 174.3h65.2M134.5 168.4h22.2M137.5 174.3l.1 .1"/>
<path d="M137.6 173.9h61.2M144.1 168.2l.6 .2-.6 .1zM144.7 168.4l.6-.2v.3zM144.7 166.4v29.3h27.6M145.3 174.7l-1.5 .7M159 173.7v-1l.3-.3h8l.3 .4 .3-.4h7.9l.3 .3v1M159 173.5h-12.6l-.6 .2M159.7 173.5h.1M159.7 173.3v.2M159.7 173.5h.6M159.8 173.1h.4M159.9 173.7a.36 .36 0 0 1-.2-.5 .36 .36 0 0 1 .6 0 .36 .36 0 0 1-.2 .5"/>
<path d="M160.4 173.3v.2M166.3 173.7a.41 .41 0 0 1 0-.6 .41 .41 0 0 1 .6 0 .41 .41 0 0 1-.1 .6M167.4 172.5h.4M167.6 172.5v1.2M168.3 173.7a.41 .41 0 0 1 0-.6 .41 .41 0 0 1 .6 0 .41 .41 0 0 1-.1 .6M172.7 168.2l.6 .2-.6 .1zM173.3 168.4l.6-.2v.3zM173.3 166.4v24.5M173.3 174.6l.3 .3h.5M173.7 174.7v.3M174.8 173.3v.2M174.8 173.5h.7"/>
<path d="M175 173.7a.36 .36 0 0 1-.1-.5 .36 .36 0 0 1 .5 0 .36 .36 0 0 1-.1 .5M175.5 173.5h.1M175.5 173.3v.2M176.1 173.5h12.6l.7 .2M197.3 168.4h-35.3M197.8 170.6l2 8.2M198 170.6l2 8.1-4 4 4 16.3-4 4 2 8.2M198.1 170.5l1 4.1M198.7 173.7h-61.1v34.3h59.6M199.1 174.6l1 4.1zM199.8 178.6l-4 4M200.1 178.8l-4 4"/>
<path d="M207.8 170.6l2 8.2M208 170.6l2 8.1-4 4 4 16.3-4 4 2 8.2M208.1 170.5l2 8.2M208.7 173.7h67.3M208.8 173.9h55.9M208.9 174.3h58.8M209.8 178.6l-4 4M210.1 178.8l-4 4M225.5 168.2l.6 .2-.6 .1zM226.1 168.4l.6-.2v.3zM226.1 166.4v9.1M237.6 172.8l.3-.4h7.9l.3 .4v.9"/>
<path d="M237.8 172.5h-.2v1.2M238.3 173.7a.43 .43 0 0 1-.1-.6 .43 .43 0 0 1 .7 0 .43 .43 0 0 1-.1 .6M239.6 168.4h-37M244.8 173.3v.2M244.8 173.5h.7M245 173.7a.36 .36 0 0 1-.1-.5 .36 .36 0 0 1 .5 0 .36 .36 0 0 1-.1 .5M245.5 173.3v.2M254.1 168.2l.6 .2-.6 .1zM254.7 168.4l.6-.2v.3zM254.7 166.4v22.9M254.7 175.5h17.6M257.2 168.4h-12.3"/>
<path d="M260.7 168.4h7.2M264.7 173.7v34.3M264.7 174.5h3M267.3 168.2l.6 .2-.6 .1zM267.7 174.3v.2M267.7 174.5v32.8M267.9 166.4v40.9M270.3 175.5v11.6M270.3 175.5l.2 .6h-.3zM274 173.7l.1 .6h-.2zM274 173.7v13.4M120.2 186.6v8.6l.6 3.5"/>
<path d="M120.8 198.7a1.68 1.68 0 0 0 2.2 1.2M120.8 183.1h.1M120.8 198.7h.1M120.8 183.1l.8 .1M120.8 183.1l-.6 3.5M121.6 183.5l1.4 .1M121.6 183.5a64.4 64.4 0 0 0 0 14.8M121.6 183.2v.3M121.6 198.3v.3M121.6 198.6l.1 .4M121.6 198.6l-.8 .1M121.7 182.7l-.1 .5"/>
<path d="M121.7 199a1.37 1.37 0 0 0 1.3 .9M121.7 199h3.6M121.7 182.7h3.6M123 181.9a1.69 1.69 0 0 0-2.2 1.2M123 183.6a62.9 62.9 0 0 0 0 14.6M123 198.2l-1.4 .1M123 181.9l-.7 .1-.6 .7M123 198.2h3.2v1.4M123 199.9h7.2M123 181.9h7.2M125.3 199l.1 .7M125.3 182.7l.1 .8"/>
<path d="M125.4 198.3l-.1 .7M125.4 182l-.1 .7M125.4 198.3v1.4M125.4 182v1.5M125.4 198.3h.8M125.4 199.7h.8M125.4 182h.8M125.4 183.5h.8M126.2 199.6v.3M126.2 181.9v.3M126.2 182.2v1.4h-3.2M126.2 199.6h4"/>
<path d="M126.2 182.2h4M130.2 199.9v.3h3.4M130.2 199.6v.3M130.2 181.9v.3M130.2 182.2v17.4M130.2 199.3h3.4M130.2 182.5h3.4M133.6 199.3v.9M133.6 181.6h-3.4v.3M133.6 181.6v.9M133.6 182.5v16.8M137.6 180.5h60.6"/>
<path d="M137.6 180.9h60.2M144.7 191.8l.2 .6h-.3zM155.7 192.5l-1.1 2.8M165.9 192.9h2.3M166.2 193.8l.8 1.3M167 192.9v2.2M167.9 193.8l-.9 1.3M195.8 182.8l4 16.3M196.1 182.7l4 16.3M199.8 198.9l-4 4M200.1 199.2l-4 4M205.8 182.8l4 16.3"/>
<path d="M206.1 182.7l4 16.3M207.8 180.9h56.9M208.2 180.5h56.5M209.8 198.9l-4 4M210.1 199.2l-4 4M253.9 190.2a1.08 1.08 0 0 1 1.3-.2 1.08 1.08 0 0 1 .5 1.3 1.06 1.06 0 0 1-1.5 .5 1.06 1.06 0 0 1-.3-1.6zM254 190.9h1.4M254.7 190.2v1.4M270.3 192.4v13.9M274 192.4v15.6M346.2 193.8h7.5M348.1 196.6h.3l-.2 .6z"/>
<path d="M348.2 193.8l.2 .6h-.3zM348.2 193.8v6.3M351.5 191.4h1M351.9 191.3l.6 .1-.6 .2zM352.5 189.4v4.4a1.71 1.71 0 0 0-1.7 1.7 1.71 1.71 0 0 0 1.7 1.7M353.7 191.4l.6-.1v.3zM353.7 189.4v4.4M353.7 191.4h3.5M353.7 193.8a1.71 1.71 0 0 1 1.7 1.7 1.71 1.71 0 0 1-1.7 1.7h-7.5M364.9 194.4h14.3M133.6 200.2l.1 7.3M133.6 207.1l3.9 .1"/>
<path d="M137.6 207.6h59.5M137.6 201.3h60.1M137.6 200.9h60.5M137.6 207.4l-3.9 .1M137.6 207.1l-.1 .1M143.8 206.4l1.5 .6M144.7 207.3l.2 .6h-.3zM144.7 205.3v7.9h24.2M145.8 208l.6 .3h16.6M148.6 213.5l-1.1 2.9M160.8 210.4h2.2M161 211.3l.9 1.3"/>
<path d="M161.9 210.4v2.2M162.7 211.3l-.8 1.3M163 208.3h1.1M163 208v.3M164.1 208.3h6.9M164.1 208v.3M171 208.3h1.2M171 208v.3M172.2 208v.3M189.4 208l-.7 .3h-16.5M195.8 203.1l2 8.1M196.1 203l2 8.1"/>
<path d="M205.8 203.1l2 8.1M206.1 203l2 8.1M207.1 207.6h57.6M207.7 201.3h57M208.1 200.9h56.6M254.7 206.3h17.6M254.7 207.3l.1 .6h-.2zM254.7 205.3v7.9h22.5M260.3 213.5l-1.1 2.9M264.7 207.3h3M264.7 207.5h3M267.7 207.3h.2"/>
<path d="M267.7 207.3v.2M267.9 207.3l-.2 .2M269 210.4h2.3M269.3 211.3l.8 1.3M270.1 210.4v2.2M270.2 205.7h.3l-.2 .6zM271 211.3l-.9 1.3M273.9 207.4h.2l-.1 .6zM276 208h-68.8M350.7 207v2.3M350.7 208.1h2.3M351.6 207.3l1.4 .8"/>
<path d="M353 208.1l-1.4 .9M4 245.2h123v47.8M4 253.7h123M4 259.4h123M52.4 245.2v47.8M83.5 253.7v5.7M104.7 253.7v5.7M216 253h200M216 248h65M216 258h65M228.6 243v15M255.2 243v15"/>
<path d="M281 243v50M296 243v30M346 243v30M361 243v30M381 253v20M392 253v20M416 243h-200v50M4 265h123M4 270.6h123M4 276.2h123M84.9 279.3h1.3M85.5 278.6v1.3"/>
<path d="M216 278h65M216 273h200M216 263h165M216 268h65M231 263v15M256 263v15M311 273v20M393.4 260.5l9-2.5v10l-9-2.5zM4 281.8h123M4 287.4h123M83.5 287.4v5.6M84.9 280.6h1.3"/>
<path d="M104.7 287.4v5.6M267.4 287.2h1.2M267.4 286h1.2M268 285.5v1.1"/>
<circle cx="139" cy="53.2" r=".84"/>
<circle cx="139" cy="53.2" r=".81"/>
<circle cx="154" cy="45.5" r=".72"/>
<circle cx="154" cy="45.5" r=".86"/>
<circle cx="159" cy="45.5" r=".71"/>
<circle cx="159" cy="45.5" r=".86"/>
<circle cx="162.9" cy="45.5" r=".95"/>
<circle cx="162.9" cy="45.5" r=".99"/>
<circle cx="167.6" cy="45.5" r=".44"/>
<circle cx="167.6" cy="45.5" r=".85"/>
<circle cx="172.3" cy="45.5" r=".95"/>
<circle cx="172.3" cy="45.5" r=".99"/>
<circle cx="176.2" cy="45.5" r=".87"/>
<circle cx="176.2" cy="45.5" r=".71"/>
<circle cx="181.2" cy="45.5" r=".86"/>
<circle cx="181.2" cy="45.5" r=".71"/>
<circle cx="226.2" cy="44.9" r=".93"/>
<circle cx="254.7" cy="44.9" r=".92"/>
<circle cx="263.3" cy="53.2" r=".81"/>
<circle cx="263.3" cy="53.2" r=".86"/>
<circle cx="139" cy="67.5" r=".81"/>
<circle cx="139" cy="67.5" r=".86"/>
<circle cx="154" cy="75.2" r=".72"/>
<circle cx="154" cy="75.2" r=".87"/>
<circle cx="159" cy="75.2" r=".71"/>
<circle cx="159" cy="75.2" r=".86"/>
<circle cx="162.9" cy="75.2" r=".95"/>
<circle cx="162.9" cy="75.2" r=".99"/>
<circle cx="167.6" cy="75.2" r=".44"/>
<circle cx="167.6" cy="75.2" r=".85"/>
<circle cx="172.3" cy="75.2" r=".95"/>
<circle cx="172.3" cy="75.2" r=".99"/>
<circle cx="176.1" cy="75.2" r=".87"/>
<circle cx="176.2" cy="75.2" r=".71"/>
<circle cx="181.2" cy="75.2" r=".87"/>
<circle cx="181.2" cy="75.2" r=".71"/>
<circle cx="226.2" cy="75.8" r=".93"/>
<circle cx="238.6" cy="77.8" r=".76"/>
<circle cx="238.6" cy="77.8" r=".75"/>
<circle cx="254.7" cy="75.8" r=".92"/>
<circle cx="263.3" cy="67.5" r=".85"/>
<circle cx="263.3" cy="67.5" r=".81"/>
<circle cx="178" cy="88" r=".99"/>
<circle cx="138.9" cy="116.8" r=".85"/>
<circle cx="138.9" cy="116.8" r=".81"/>
<circle cx="160.2" cy="113.8" r=".77"/>
<circle cx="160.2" cy="113.8" r=".75"/>
<circle cx="160.2" cy="113.8" r=".86"/>
<circle cx="164.6" cy="110.5" r=".28"/>
<circle cx="164.6" cy="110.5" r=".86"/>
<circle cx="164.6" cy="110.5" r=".78"/>
<circle cx="166.4" cy="111" r=".77"/>
<circle cx="166.4" cy="111" r=".74"/>
<circle cx="168.7" cy="111.1" r=".77"/>
<circle cx="168.7" cy="111.1" r=".74"/>
<circle cx="175" cy="113.8" r=".85"/>
<circle cx="175" cy="113.8" r=".74"/>
<circle cx="175" cy="113.8" r=".77"/>
<circle cx="238.7" cy="113.8" r=".77"/>
<circle cx="238.7" cy="113.8" r=".86"/>
<circle cx="238.7" cy="113.8" r=".75"/>
<circle cx="245" cy="113.8" r=".77"/>
<circle cx="245" cy="113.8" r=".86"/>
<circle cx="245" cy="113.8" r=".74"/>
<circle cx="263.4" cy="116.8" r=".86"/>
<circle cx="263.4" cy="116.8" r=".81"/>
<circle cx="347.5" cy="108.3" r="1.22"/>
<circle cx="347.5" cy="115.2" r="1.18"/>
<circle cx="347.5" cy="108.3" r="1.19"/>
<circle cx="347.5" cy="115.2" r="1.21"/>
<circle cx="347.5" cy="108.3" r="1.56"/>
<circle cx="347.5" cy="115.2" r="1.43"/>
<circle cx="347.5" cy="115.2" r="1.57"/>
<circle cx="347.5" cy="108.3" r="1.44"/>
<circle cx="362.1" cy="115.2" r="1.18"/>
<circle cx="362.1" cy="115.2" r="1.43"/>
<circle cx="362.1" cy="115.2" r="1.57"/>
<circle cx="376.6" cy="115.2" r="1.22"/>
<circle cx="376.6" cy="115.2" r="1.19"/>
<circle cx="376.6" cy="115.2" r="1.43"/>
<circle cx="376.6" cy="108.3" r="1.57"/>
<circle cx="376.6" cy="108.3" r="1.19"/>
<circle cx="376.7" cy="108.3" r="1.44"/>
<circle cx="376.7" cy="115.2" r="1.58"/>
<circle cx="354.3" cy="125.7" r=".78"/>
<circle cx="354.3" cy="125.7" r=".84"/>
<circle cx="354.5" cy="135.1" r=".78"/>
<circle cx="355" cy="137.5" r=".97"/>
<circle cx="355" cy="123.4" r=".96"/>
<circle cx="355" cy="123.4" r="1.03"/>
<circle cx="355" cy="137.5" r="1.02"/>
<circle cx="357.4" cy="122.9" r=".79"/>
<circle cx="362.1" cy="130.5" r="7.6"/>
<circle cx="366.7" cy="138" r=".8"/>
<circle cx="366.8" cy="122.7" r=".85"/>
<circle cx="366.8" cy="122.7" r=".78"/>
<circle cx="369.1" cy="137.5" r=".97"/>
<circle cx="369.1" cy="123.4" r=".96"/>
<circle cx="369.1" cy="123.4" r="1.03"/>
<circle cx="369.1" cy="137.5" r="1.02"/>
<circle cx="369.6" cy="125.8" r=".79"/>
<circle cx="369.6" cy="125.8" r=".84"/>
<circle cx="369.8" cy="135.2" r=".78"/>
<circle cx="369.8" cy="135.2" r=".85"/>
<circle cx="144.7" cy="175.5" r=".92"/>
<circle cx="144.7" cy="175.5" r=".99"/>
<circle cx="166.6" cy="173.4" r=".34"/>
<circle cx="168.6" cy="173.4" r=".35"/>
<circle cx="173.3" cy="175.5" r=".92"/>
<circle cx="173.3" cy="175.5" r=".99"/>
<circle cx="226.1" cy="175.5" r=".97"/>
<circle cx="226.1" cy="175.5" r=".92"/>
<circle cx="238.6" cy="173.4" r=".35"/>
<circle cx="254.7" cy="175.5" r=".97"/>
<circle cx="254.7" cy="175.5" r=".92"/>
<circle cx="141.7" cy="195.2" r=".48"/>
<circle cx="141.7" cy="186.6" r=".48"/>
<circle cx="144.7" cy="190.9" r=".86"/>
<circle cx="155.1" cy="193.9" r=".99"/>
<circle cx="173.3" cy="190.9" r=".86"/>
<circle cx="254.4" cy="190.9" r="3"/>
<circle cx="260.6" cy="195.2" r=".48"/>
<circle cx="260.6" cy="186.6" r=".48"/>
<circle cx="144.7" cy="206.3" r=".93"/>
<circle cx="144.7" cy="206.3" r=".98"/>
<circle cx="148" cy="215" r=".98"/>
<circle cx="173.3" cy="206.3" r=".93"/>
<circle cx="173.3" cy="206.3" r=".98"/>
<circle cx="226.1" cy="206.3" r=".97"/>
<circle cx="226.1" cy="206.3" r=".93"/>
<circle cx="254.7" cy="206.3" r=".97"/>
<circle cx="254.7" cy="206.3" r=".93"/>
<circle cx="259.7" cy="215" r=".99"/>
</g>
<path d="M412.4 262.3a2.5 2.5 0 0 0-4.1-1.1 2.5 2.5 0 0 0 1 4.2 2.5 2.5 0 0 0 3.2-2.9l-.1-.2" fill="none" stroke="#000" stroke-width=".3" stroke-dasharray="30.5 1.3 1.3 1.3" stroke-dashoffset="24.5" stroke-linecap="butt"/>
<path d="M414.8 261.5a5 5 0 0 0-8.3-2 5 5 0 0 0 2.2 8.3 5 5 0 0 0 6.2-6l-.1-.3" fill="none" stroke="#000" stroke-width=".3" stroke-dasharray="30.5 1.3 1.3 1.3" stroke-dashoffset="16.7" stroke-linecap="butt"/>
<g fill="none" stroke="#000" stroke-width=".3" stroke-dasharray="6.3 1.3 1.3 1.3 5.1">
<path d="M198 40l2 8.2M208 40l2 8.2M200 48.2l-4 4M210 48.2l-4 4M196 72.5l2 8.1M200 68.5l-4 4M206 72.5l2 8.1M210 68.5l-4 4M198 108.8l2 4M200 112.8l-4 4M208 108.8l2 4M210 112.8l-4 4"/>
<path d="M196 128.8l2 3.9M200 124.8l-4 4M206 128.8l2 3.9M210 124.8l-4 4M198 170.6l2 8.1M200 178.7l-4 4M208 170.6l2 8.1M210 178.7l-4 4M200 199l-4 4M210 199l-4 4M196 203l2 8.2M206 203l2 8.2"/>
</g>
<path d="M196 116.8l4 8M206 116.8l4 8" fill="none" stroke="#000" stroke-width=".3" stroke-dasharray="6.3 1.3 1.3 1.3 5.1" stroke-dashoffset="6.3"/>
<path d="M196 52.2l4 16.3M206 52.2l4 16.3M196 182.7l4 16.3M206 182.7l4 16.3" fill="none" stroke="#000" stroke-width=".3" stroke-dasharray="6.3 1.3 1.3 1.3 5.1" stroke-dashoffset="2.4"/>
<path d="M362.1 116.7v-11.3" fill="none" stroke="#000" stroke-width=".3" stroke-dasharray="30.5 1.3 1.3 1.3" stroke-dashoffset="26.8"/>
<path d="M253.3 190.9h-.1M254.7 189.4v-.1M254.7 192.3v.1M256.2 190.9h.1" fill="none" stroke="#000" stroke-width=".3" stroke-dasharray="30.5 1.3 1.3 1.3"/>
<path d="M410 255.7v14.9" fill="none" stroke="#000" stroke-width=".3" stroke-dasharray="30.5 1.3 1.3 1.3" stroke-dashoffset="25"/>
<path d="M403.4 263l12.6-.1" fill="none" stroke="#000" stroke-width=".3" stroke-dasharray="30.5 1.3 1.3 1.3" stroke-dashoffset="26.1"/>
<path d="M216 248v5" fill="none" stroke="#000" stroke-width=".3" stroke-dasharray="30.5 1.3 1.3 1.3" stroke-dashoffset="29.9"/>
<path d="M138.6 45.5v29.7M167.6 45.5v29.7M234.7 45.5v29.7M263.7 45.5v29.7" fill="none" stroke="#f00" stroke-width=".3" stroke-dasharray="30.5 1.3 1.3 1.3" stroke-dashoffset="17.5"/>
<g fill="#000">
<path d="M344.5 115.3l.6 .3h-.6z"/>
<path d="M141.6 34.3l.6-.2v.3zM193 34.1l.6 .2-.6 .1z"/>
<path d="M154 37.3l.6-.2v.4zM180.6 37.1l.6 .2-.6 .2z"/>
<path d="M267.3 37.1l.6 .2-.6 .2zM263.7 37.3l.6-.2v.4zM234.1 29.8l.6 .1-.6 .2zM167.6 29.9l.6-.1v.3zM361.5 120.1l.6 .1-.6 .2zM345.1 120.2l.6-.1v.3zM267.3 168.2l.6 .2-.6 .1zM254.7 168.4l.6-.2v.3zM353.7 191.4l.6-.1v.3zM351.9 191.3l.6 .1-.6 .2z"/>
<path d="M188.4 45.5l.1 .6h-.3zM188.2 74.6h.3l-.1 .6zM383.1 95.9l.1 .6h-.3zM382.9 117h.3l-.1 .6zM274 173.7l.1 .6h-.2zM273.9 207.4h.2l-.1 .6zM270.3 175.5l.2 .6h-.3zM270.2 205.7h.3l-.2 .6zM348.2 193.8l.2 .6h-.3zM348.1 196.6h.3l-.2 .6z"/>
<path d="M378.9 91.8l.6 .1-.6 .1zM344.6 91.9l.6-.1v.2z"/>
<path d="M120.2 104.9l.6-.2v.3zM267.3 104.7l.6 .2-.6 .1zM159 40.6l.6-.2v.3zM175.5 40.4l.6 .2-.6 .1zM181.2 76.1l-.2 .6h.3zM167.6 76.1l-.2 .6h.3zM120.2 29.9l.6-.1v.3zM167 29.8l.6 .1-.6 .2zM120.2 34.3l.6-.2v.3zM138 34.1l.6 .2-.6 .1zM362.1 120.2l.6-.1v.3zM378.6 120.1l.6 .1-.6 .2zM144.7 168.4l.6-.2v.3zM172.7 168.2l.6 .2-.6 .1zM144.7 191.8l-.1 .6h.3zM144.7 207.3l-.1 .6h.3zM254.7 207.3l-.1 .6h.2zM120.2 168.4l.6-.2v.3zM144.1 168.2l.6 .2-.6 .1z"/>
<path d="M173.3 168.4l.6-.2v.3zM225.5 168.2l.6 .2-.6 .1z"/>
<path d="M254.1 168.2l.6 .2-.6 .1zM226.1 168.4l.6-.2v.3z"/>
</g>
<g font-size="6.3">
<text x="282.1" y="250.3">名称</text>
<text x="347.1" y="250.3">图号</text>
<text x="282.1" y="260.3">材质</text>
<text x="347.1" y="260.3">质量</text>
<text x="383.3" y="262.1">视</text>
<text x="383.3" y="269.9">图</text>
<text x="282.1" y="270.3">版次</text>
<text x="347.1" y="270.3">比例</text>
</g>
<g font-size="4.2">
<text x="4.8" y="237.6">注意：1.行走平行度（正面+侧面），450行程内，≤±0.03mm，1000行程内，≤±0.05mm。</text>
<text x="12.2" y="243.3">2.本体形变，450行程内，≤±0.03mm，1000行程内，≤±0.05mm。</text>
<text x="18.6" y="251.3">型号/规格</text>
<text x="69.5" y="251.3">GTH12-450-BM-M40-C4</text>
<text x="300.8" y="249.5">GTH12-450-BM-M40-C4</text>
<text x="14.4" y="258.3">螺杆型号/规格</text>
<text x="19.7" y="263.9">有效行程</text>
<text x="63.7" y="258.3">1605</text>
<text x="86.5" y="263.9">450</text>
<text x="89.9" y="258.3">1610</text>
<text x="111.7" y="258.3">1620</text>
<text x="19.7" y="269.5">精度等级</text>
<text x="87.6" y="269.5">C7</text>
<text x="259" y="267">2022/9/29</text>
<text x="19.7" y="275.2">马达容量</text>
<text x="74.9" y="275.2">400W（无刹车）</text>
<text x="15.5" y="280.8">重复定位精度</text>
<text x="86.7" y="280.8">0.02</text>
<text x="9.1" y="286.4">感应开关方式及数量</text>
<text x="72.7" y="286.4">外挂型三只（C4）</text>
<text x="15.5" y="292">建议最快速度</text>
<text x="60.5" y="292">250MM/S</text>
<text x="86.7" y="292">500MM/S</text>
<text x="107.4" y="292">1000MM/S</text>
</g>
<g font-size="4.1">
<text x="258.4" y="192.4">I</text>
<text x="371.1" y="193.3">I</text>
<text x="365" y="198.5">2 : 3.5</text>
</g>
<g font-size="3.5">
<text x="84.2" y="35.5">64.50 滑台极限位置 1</text>
<text x="124.7" y="31.2">166 滑台原始位置</text>
<text x="169.8" y="35.5">182</text>
<text x="191.4" y="31.2">450 有效行程</text>
<text x="170.7" y="41.8">60</text>
<text x="170.7" y="38.6">95</text>
<text x="270.6" y="38.6">14.50 滑台极限位置 1</text>
<text x="189.7" y="62.7" transform="rotate(-90 189.7 62.7)">104</text>
<text x="182.8" y="83.3">8 x M6 贯穿</text>
<text x="169.2" y="89.2">2 x</text>
<text x="179.6" y="89.2">6 H7</text>
<text x="192.8" y="89.2">8</text>
<text x="359.5" y="93.1">122</text>
<text x="181.7" y="106.1">732</text>
<text x="329.8" y="113.8">基准面</text>
<text x="384.4" y="108.2" transform="rotate(-90 384.4 108.2)">76</text>
<text x="333.2" y="121.5">59.50</text>
<text x="381.3" y="121.5">60</text>
<text x="131" y="169.6">86</text>
<text x="156.7" y="169.6">100</text>
<text x="197.3" y="169.6">400</text>
<text x="239.6" y="169.6">100</text>
<text x="257.2" y="169.6">46</text>
<text x="146.3" y="195.2">2 x</text>
<text x="156.8" y="195.2">6 H7</text>
<text x="170" y="195.2">6</text>
<text x="271.6" y="192.4" transform="rotate(-90 271.6 192.4)">108</text>
<text x="275.3" y="192.4" transform="rotate(-90 275.3 192.4)">120</text>
<text x="357.2" y="192.7">2</text>
<text x="349.5" y="208.9" transform="rotate(-90 349.5 208.9)">0</text>
<text x="353" y="206.4" transform="rotate(-90 353 206.4)">6</text>
<text x="146.3" y="212.7">10 x M8</text>
<text x="164.7" y="212.7">16</text>
<text x="256.3" y="212.7">4 x M8</text>
<text x="272.9" y="212.7">16</text>
<text x="346" y="210.6" transform="rotate(-90 346 210.6)">+0.012</text>
<text x="349.5" y="214.2" transform="rotate(-90 349.5 214.2)">6</text>
<text x="149.7" y="216.2">6.5 贯穿</text>
<text x="261.4" y="216.2">6.5 贯穿</text>
<text x="221.4" y="246.8">1</text>
<text x="221.4" y="251.8">2</text>
<text x="218.8" y="256.8">序号</text>
<text x="232.2" y="256.8">修 订 版 次</text>
<text x="257.5" y="256.8">设计变更编号</text>
<text x="228.2" y="261.8">设</text>
<text x="240.1" y="261.8">计</text>
<text x="252" y="261.8">变</text>
<text x="263.9" y="261.8">更</text>
<text x="219.1" y="266.7">设 计</text>
<text x="366.6" y="269.3">1:3.5</text>
<text x="219.1" y="271.7">校 核</text>
<text x="219.1" y="276.7">批 准</text>
<text x="222.9" y="282.7">技术要求：</text>
<text x="231.8" y="287.3">1、未标注公差全部 0.1</text>
<text x="231.7" y="291.8">2、未标注倒角全部C0.3</text>
</g>
</svg>
